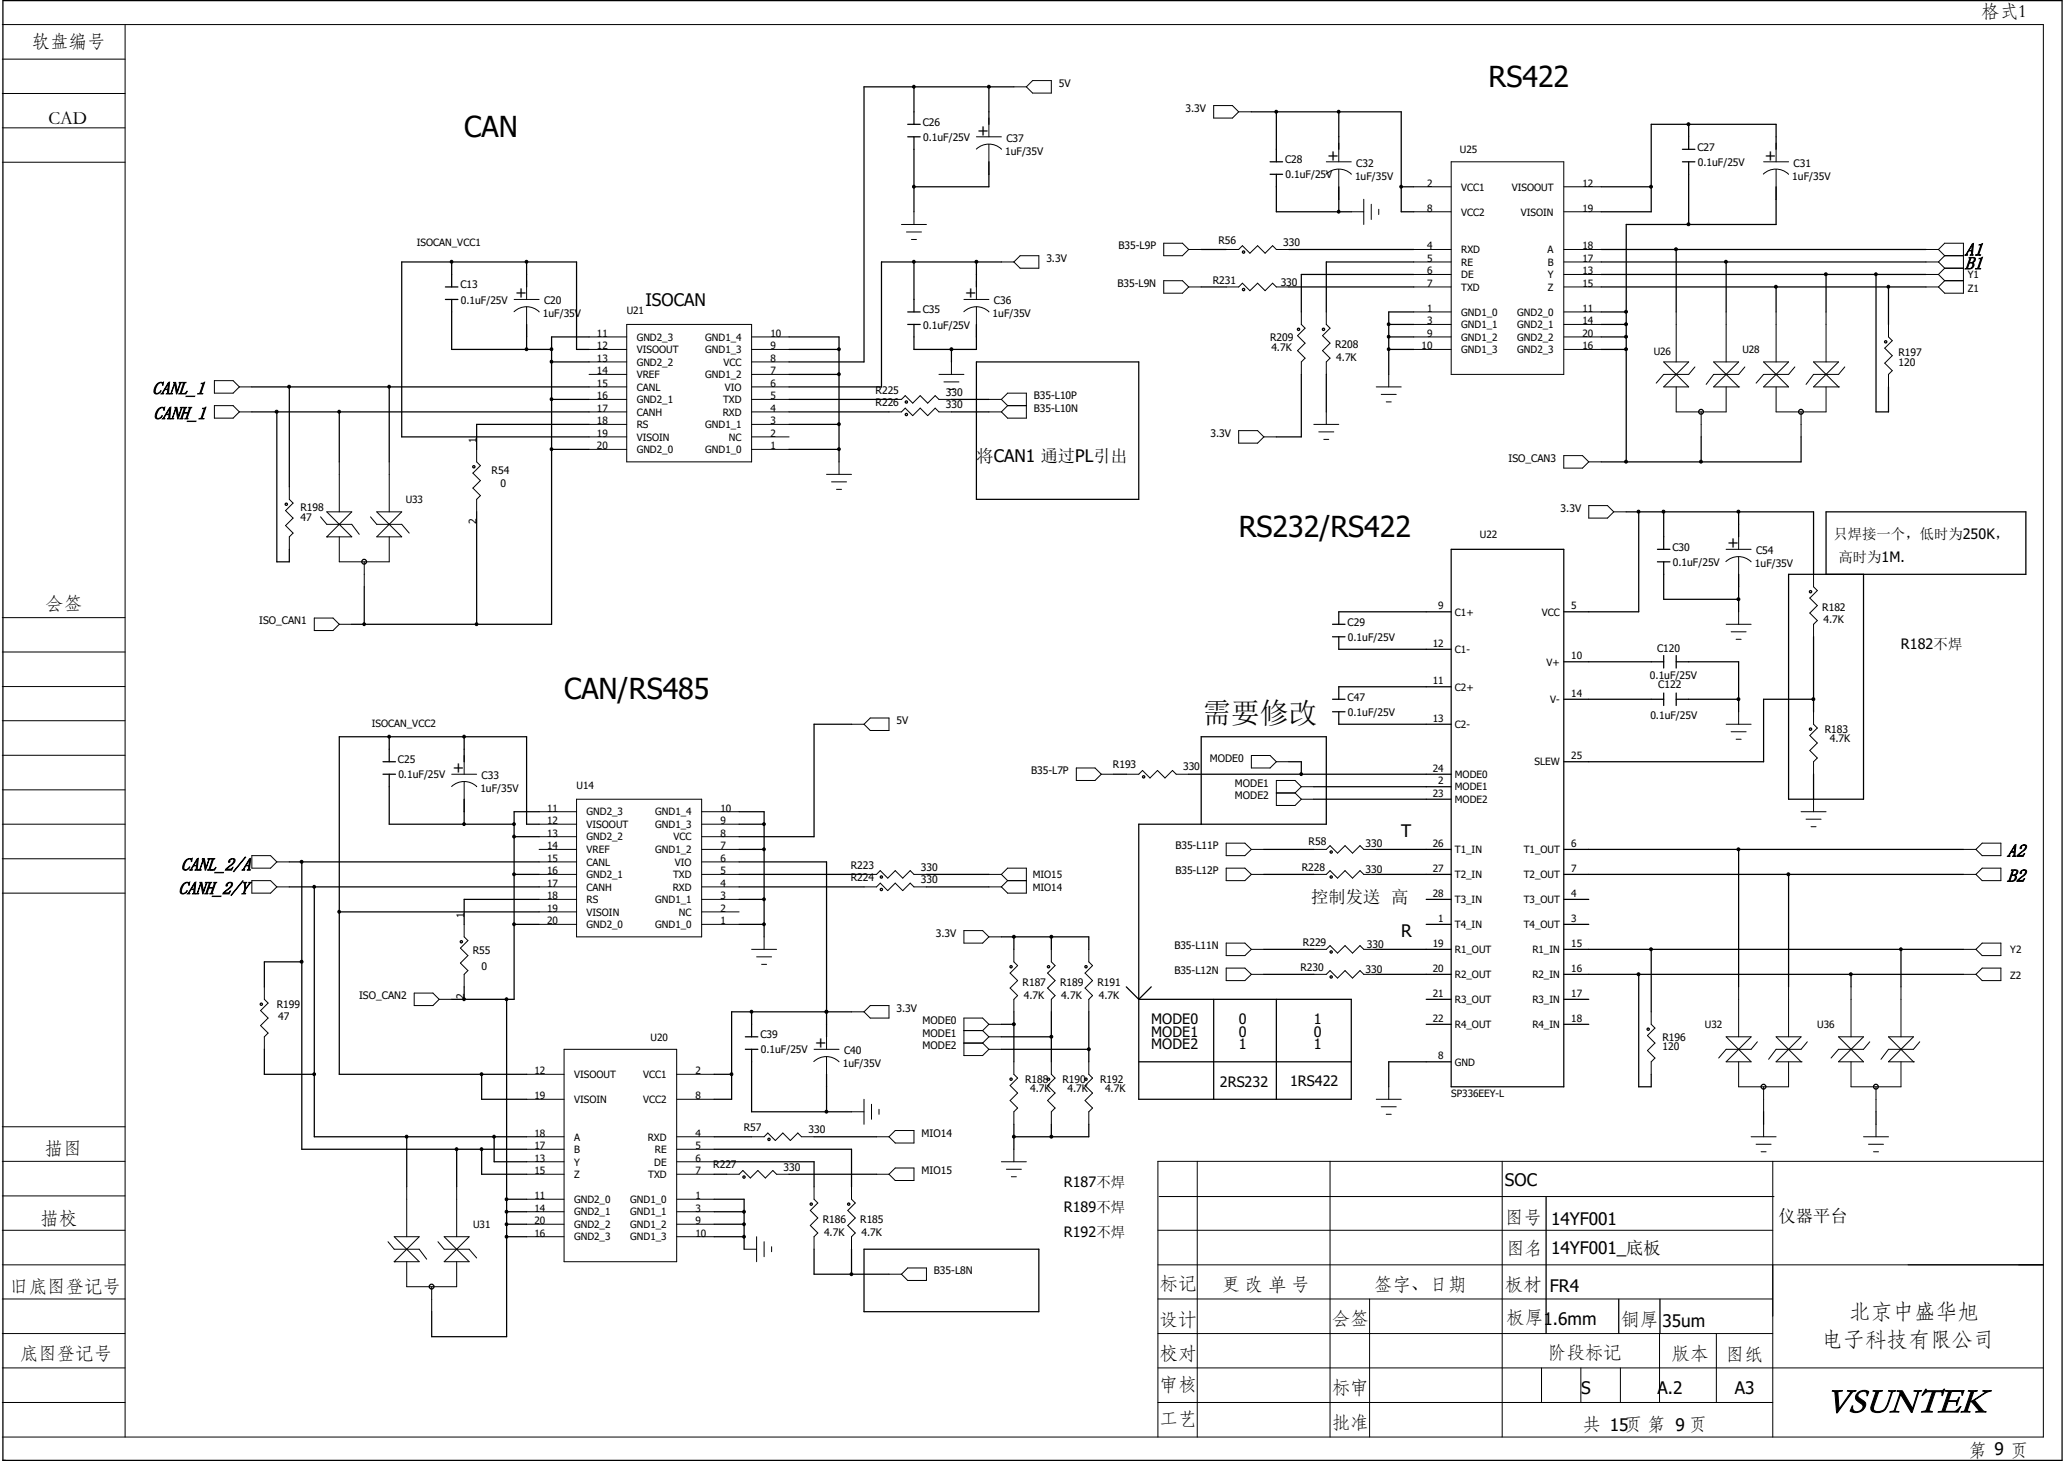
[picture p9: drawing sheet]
<svg xmlns="http://www.w3.org/2000/svg" width="420mm" height="297mm" viewBox="0 0 420 297" stroke-linecap="round" stroke-linejoin="round" font-family="sans-serif">
<g fill="none" stroke="#000" stroke-width=".25">
<path d="M.6 .1h418.8v296.8h-418.8zM185.9 17.7v7.6M201.1 17.7h.1M201.1 17.7v7.6M206.2 17.7h-30.5v55.9h-15.2M184.6 25.3h2.6M184.6 27.8h2.6M185.9 27.8v15.3M201.1 32.9v5.1h-15.2M254.5 22.7h30.5v20.4h2.5M258.3 32.9h2.6M258.3 35.4h2.6"/>
<path d="M259.6 22.7v10.2M259.6 35.4v7.7h15.2M272.3 22.7v7.7M272.3 38v5.1M285 38h2.5M325.7 38h10.1M342.2 30.4h2.5M342.2 32.9h2.5M343.5 25.3v5.1M343.5 32.9v12.7M361.2 30.4v-5.1h-25.4v17.8h-10.1M361.2 38v7.6h-30.4v48.3"/>
<path d="M90.6 58.3h2.5M91.9 53.3v5M107.1 53.3v5M185.9 53.3v10.1M198.6 53.3v5M203.7 53.3h-24.4v25.4h-18.8M244.3 58.3h5.1M244.3 50.7h5.1M262.1 58.3h25.4M262.1 50.7h25.4M287.5 53.3h-17.8v10.1M287.5 55.8h-22.8v7.6"/>
<path d="M325.7 58.3h66M325.7 53.3h66M325.7 50.7h66M325.7 55.8h66M340.9 50.7v12.7M351.1 53.3v10.1M361.2 58.3v5.1M371.4 55.8v7.6M381.6 55.8v27.9h2.5v-5M384.1 58.3v7.7M51.2 78.7h68.6M58.8 78.7v20.3"/>
<path d="M79.2 78.7v15.2M90.6 60.9h2.5M91.9 60.9v10.1h20.3M107.1 66v5M112.2 73.6h7.6M119.8 68.5h-7.6v58.4h-40.7M119.8 71h-2.5v-17.7h-35.6v35.5h38.1M160.5 68.5h10.1v25.4M160.5 76.1h10.1M160.5 71h10.1M184.6 63.4h2.6M184.6 66h2.6"/>
<path d="M185.9 66v5h12.7v-5M193.5 71v2.6M198.6 73.6h33v27.9h-33zM264.7 76.1v12.7h-5.1M269.7 76.1v7.6M282.4 66h5.1M282.4 68.5h5.1M282.4 71h5.1M287.5 63.4h-5.1v12.7M325.7 63.4h5.1M325.7 66h5.1M325.7 68.5h5.1"/>
<path d="M325.7 71h5.1M51.2 83.7h68.6M56.3 83.7v30.5h2.5v-2.5M69 83.7v10.2M112.2 91.4h7.6M112.2 81.2h7.6M119.8 86.3h-22.9v5.1M160.5 91.4h10.1M160.5 86.3h10.1M160.5 81.2h20.3M160.5 83.7h20.3M193.5 81.2h7.6"/>
<path d="M193.5 83.7h7.6M346 88.8v5.1M366.3 88.8v5.1h-40.6M74.1 119.3v7.6M96.9 104.1v22.8M295.1 111.7h23v109.2h-23zM330.8 104.1h38.1v12.7M333.3 104.1v20.3h-15.2M337.1 111.7h2.5M337.1 114.2h2.5M338.4 104.1v7.6M338.4 114.2v7.6h15.2"/>
<path d="M353.6 104.1v5M353.6 116.8v7.6M371.4 116.8v-12.7h40.6v12.7h-48.2v45.7h15.2v-45.7M271 126.9h2.6M271 129.5h2.6M272.3 129.5v2.5h22.8M295.1 124.4h-22.8v2.5M295.1 139.6h-22.8v2.6M318.1 134.5h20.3M338.4 133.3v2.5M340.9 134.5h12.7v10.2M340.9 133.3v2.5"/>
<path d="M368.9 129.5v15.2M77.9 157.4h2.5M77.9 154.9h2.5M79.2 157.4v10.2h25.4M79.2 149.8v5.1M94.4 149.8v5.1M173.2 147.2h-7.6v22.9h-15.3M226.5 157.4h2.6M241.8 157.4h53.3M262.1 154.9h2.6v2.5M267.2 159.9h27.9M271 142.2h2.6"/>
<path d="M271 144.7h2.6M272.3 144.7v2.5h22.8M318.1 142.2h20.3M338.4 140.9v2.5M340.9 142.2h12.7M340.9 140.9v2.5M368.9 142.2h-10.2v12.7h-40.6M368.9 157.4v5.1M58.8 175.2h50.8M61.4 175.2v58.4h45.7M94.4 162.5v5.1M104.6 177.8h5"/>
<path d="M104.6 170.1h5M109.6 167.6h-2.5v-17.8h-38.1v68.6h38.1M109.6 165h-5v38.2h-12.7M150.3 167.6h5.1M150.3 172.7h5.1M150.3 177.8h25.4M150.3 175.2h17.8v35.6M150.3 165h5.1v25.5M188.4 177.8h12.7M244.3 167.6v-17.8h25.4v17.8h-38.1v55.9h43.2v-20.3h-43.2M257 172.7h10.2M257 177.8h10.2"/>
<path d="M267.2 162.5h27.9M279.9 172.7h15.2M279.9 177.8h15.2M318.1 172.7h81.2M318.1 177.8h81.2M353.6 172.7v27.9M363.8 177.8v22.8M58.8 180.3h50.8M61.4 195.5h-7.6v5.1M63.9 180.3v50.8h43.2M69 185.4h40.6M104.6 187.9h5"/>
<path d="M109.6 182.8h-15.2v5.1M150.3 182.8h5.1M150.3 187.9h5.1M150.3 180.3h25.4M188.4 180.3h12.7M203.7 190.5h17.7v2.5M206.2 190.5v2.5M213.8 190.5v2.5M257 193h10.2M257 198.1h10.2M279.9 193h15.2M279.9 198.1h15.2"/>
<path d="M290.1 182.8h5M290.1 187.9h5M318.1 182.8h5M318.1 187.9h5M318.1 193h81.2M318.1 198.1h81.2M333.3 198.1v22.8h2.5v-2.5M335.8 193v12.7M376.5 198.1v2.5M386.6 193v7.6M53.8 213.3v5.1h10.1M94.4 200.6v2.6"/>
<path d="M98 218.4v5.1h9.1M103 203.2h.1M103 203.2v68.5h-15.2v-5M145.2 218.4h3.6M151.6 210.8h2.5M151.6 213.3h2.5M152.9 205.7v5.1M152.9 213.3v12.7h20.3M168.1 205.7h.1M168.1 218.4v7.6M173.2 205.7h-24.4v17.8h-3.6M203.7 208.2h2.5"/>
<path d="M203.7 210.8h10.1M203.7 213.3h17.7M206.2 205.7v10.2M213.8 205.7v10.2M221.4 205.7v10.2M229.1 200.6l2.5 2.6M231.6 215.9h43.2M234.1 200.6l-2.5 2.6M246.8 203.2v20.3M259.6 203.2v20.3M290.1 203.2h5M290.1 208.2h5"/>
<path d="M295.1 215.9h-12.7v5M318.1 203.2h5M318.1 208.2h5M82.7 231.1v10.2M92.9 233.6v7.7M98 233.6v5.1h9.1M100.5 231.1v5.1h6.6M145.2 238.7h2.6M145.2 231.1h7.7M145.2 236.2h20.4v5.1M145.2 233.6h28v7.7M160.5 238.7h17.8"/>
<path d="M165.6 231.1h12.7M206.2 228.6v5M213.8 228.6v2.5M221.4 228.6v2.5h-15.2M358.7 226v2.6M381.6 226v2.6M103 243.8h4.1M103 246.3h4.1M103 248.9h4.1M103 251.4h4.1M145.2 243.8h6.1v10.2M145.2 246.3h6.1"/>
<path d="M145.2 248.9h6.1M145.2 251.4h6.1M165.6 254v5h15.2M173.2 254v5M175.7 254h35.6v12.7h-35.6zM314.5 243.3v27.7M329.2 264.1v6.9M337.6 264.1v6.9"/>
<circle cx="252.9" cy="51.2" r=".23"/>
<circle cx="252.9" cy="58.9" r=".23"/>
<circle cx="264.1" cy="67" r=".23"/>
<circle cx="269.2" cy="67" r=".23"/>
<circle cx="383.5" cy="69.5" r=".23"/>
<circle cx="96.4" cy="94.9" r=".23"/>
<circle cx="184.3" cy="84.3" r=".23"/>
<circle cx="184.3" cy="81.7" r=".23"/>
<circle cx="346" cy="83.7" r=".49"/>
<circle cx="366.3" cy="83.7" r=".49"/>
<circle cx="58.2" cy="102.5" r=".23"/>
<circle cx="74.1" cy="114.2" r=".49"/>
<circle cx="368.2" cy="120.3" r=".23"/>
<circle cx="232.6" cy="157.9" r=".23"/>
<circle cx="368.2" cy="148.2" r=".23"/>
<circle cx="179.3" cy="178.3" r=".23"/>
<circle cx="270.7" cy="173.2" r=".23"/>
<circle cx="270.7" cy="178.3" r=".23"/>
<circle cx="93.8" cy="191.5" r=".23"/>
<circle cx="179.3" cy="180.8" r=".23"/>
<circle cx="205.6" cy="196.5" r=".23"/>
<circle cx="213.3" cy="196.5" r=".23"/>
<circle cx="220.9" cy="196.5" r=".23"/>
<circle cx="270.7" cy="198.6" r=".23"/>
<circle cx="270.7" cy="193.5" r=".23"/>
<circle cx="53.1" cy="204.2" r=".23"/>
<circle cx="205.6" cy="219.4" r=".23"/>
<circle cx="213.3" cy="219.4" r=".23"/>
<circle cx="220.9" cy="219.4" r=".23"/>
<circle cx="335.2" cy="209.2" r=".23"/>
<circle cx="151.3" cy="239.3" r=".23"/>
<circle cx="156.4" cy="231.6" r=".23"/>
<circle cx="358.7" cy="220.9" r=".49"/>
<circle cx="381.5" cy="220.9" r=".49"/>
<circle cx="165" cy="244.8" r=".23"/>
<circle cx="172.6" cy="244.8" r=".23"/>
<circle cx="87.8" cy="261.6" r=".49"/>
</g>
<g fill="none" stroke="#000" stroke-width=".2">
<path d="M.5 12h24.9M.5 19h24.9M.5 5h415.1v287.1h-415.1M25.4 5v287.1M206.2 17.7h2.5M210 16.4h3.8v2.5h-3.8l-1.3-1.2zM.5 26h24.9M.5 33h24.9M198.6 30.3a3.6 3.6 0 0 1 5.1 .1M198.6 27.8h5.1M201.1 24v3.8M201.1 29.3v6.1"/>
<path d="M246.8 21.5h3.9l1.2 1.2-1.2 1.3h-3.9zM251.9 22.7h2.6M269.7 35.4a3.6 3.6 0 0 1 5.1 0M269.7 32.9h5.1M272.3 29.1v3.8M272.3 34.4v6.1M287.5 38h7.6M295.1 32.9h23v43.2h-23zM318.1 38h7.6M358.6 35.4a3.7 3.7 0 0 1 5.2 0M358.7 32.9h5.1M361.2 29.1v3.8"/>
<path d="M361.2 34.4v6.1M107.1 57.1v3.8M183.3 45.6h5.1M184.4 47.2h3M185.4 48.7h1M185.9 43.1v2.5M198.6 57.1v3.8M203.7 53.3h2.5M207.5 52h3.8v2.5h-3.8l-1.3-1.2zM236.7 57.1h3.8l1.3 1.2-1.3 1.3h-3.8zM236.7 49.4h3.8l1.3 1.3-1.3 1.3h-3.8zM241.8 50.7h2.5"/>
<path d="M241.8 58.3h2.5M249.4 50.7h2.5l.8-.7 1.5 1.5 1.6-1.5 1.5 1.5 1.5-1.5 .8 .7h2.5M249.4 58.3h2.5l.8-.7 1.5 1.5 1.6-1.5 1.5 1.5 1.5-1.5 .8 .7h2.5M274.8 43.1h2.6M277.4 40.5v5.1M278.9 41.5v3.1M280.4 42.5v1.1M287.5 50.7h7.6M287.5 53.3h7.6M287.5 55.8h7.6M287.5 58.3h7.6M287.5 43.1h7.6"/>
<path d="M318.1 50.7h7.6M318.1 53.3h7.6M318.1 55.8h7.6M318.1 58.3h7.6M318.1 43.1h7.6M391.7 50.7h2.6M391.7 53.3h2.6M391.7 55.8h2.6M391.7 58.3h2.6M394.3 55.8l1.2 1.3M394.3 50.7l1.2-1.3h3.8v10.2h-3.8l-1.2-1.3M394.3 53.3l1.2 1.2"/>
<path d="M394.3 50.7l1.2 1.3M395.5 52l-1.2 1.3M395.5 57.1h3.8M395.5 54.5h3.8M395.5 54.5l-1.2 1.3M395.5 57.1l-1.2 1.2M395.5 52h3.8M43.6 77.4h3.8l1.3 1.3-1.3 1.2h-3.8zM48.7 78.7h2.5M104.6 63.4a3.6 3.6 0 0 1 5 0M104.6 60.9h5M107.1 62.4v6.1"/>
<path d="M119.8 78.7h7.7M119.8 76.1h7.7M119.8 73.6h7.7M119.8 71h7.7M119.8 68.5h7.7M127.5 66h25.4v27.9h-25.4zM152.9 78.7h7.6M152.9 76.1h7.6M152.9 73.6h7.6M152.9 71h7.6M152.9 68.5h7.6M191 76.1h5"/>
<path d="M192 77.6h3M193 79.2h1M193.5 73.6v2.5M196 63.4a3.6 3.6 0 0 1 5.1 0M196 60.9h5.1M198.6 62.4v6.1M264.7 63.4v2.6l.7 .7-1.5 1.5 1.5 1.6-1.5 1.5 1.5 1.5-.7 .8v2.5M269.7 63.4v2.6l.8 .7-1.5 1.5 1.5 1.6-1.5 1.5 1.5 1.5-.8 .8v2.5M279.9 78.7h5.1M282.4 76.1v2.6M287.5 66h7.6M287.5 71h7.6"/>
<path d="M287.5 68.5h7.6M287.5 63.4h7.6M318.1 66h7.6M318.1 71h7.6M318.1 68.5h7.6M318.1 63.4h7.6M338.4 73.6h5.1l-5.1 5.1h5.1zM340.9 78.7v5h10.2v-5M340.9 63.4v10.2M344.7 74.6l-1.2 1.5h-5.1l-1.6 1.8M348.5 73.6h5.1l-5.1 5.1h5.1zM351.1 63.4v10.2"/>
<path d="M353.6 78.7h.1M354.9 74.6l-1.3 1.5h-5.1l-1.5 2M358.7 73.6h5.1l-5.1 5.1h5.1zM361.2 78.7v5h10.2v-5M361.2 63.4v10.2M365 74.6l-1.2 1.5h-5.1l-1.5 1.8M368.9 73.6h5l-5 5.1h5zM371.4 63.4v10.2M373.9 78.7h.1M375.2 74.6l-1.3 1.5h-5l-1.6 2M384.1 66v2.5l.8 .8-1.6 1.5 1.6 1.5-1.6 1.5 1.6 1.6-.8 .7v2.6M43.6 82.5h3.8l1.3 1.2-1.3 1.3h-3.8z"/>
<path d="M48.7 83.7h2.5M58.8 99v2.5l.8 .8-1.5 1.5 1.5 1.5-1.5 1.5 1.5 1.6-.8 .7v2.6M69 93.9v10.2M79.2 93.9v10.2M96.9 91.4v2.5l.8 .8-1.5 1.5 1.5 1.5-1.5 1.5 1.5 1.6-.8 .7v2.6M119.8 91.4h7.7M119.8 88.8h7.7M119.8 86.3h7.7M119.8 83.7h7.7M119.8 81.2h7.7M152.9 91.4h7.6M152.9 88.8h7.6"/>
<path d="M152.9 86.3h7.6M152.9 83.7h7.6M152.9 81.2h7.6M168.1 96.4h5.1M169.1 98h3.1M170.1 99.5h1.1M170.6 93.9v2.5M180.8 83.7h2.5l.8-.7 1.5 1.5 1.6-1.5 1.5 1.5 1.5-1.5 .8 .7h2.5M180.8 81.2h2.5l.8-.8 1.5 1.6 1.6-1.6 1.5 1.6 1.5-1.6 .8 .8h2.5M201.1 83.7h2.6M201.1 81.2h2.6M203.7 81.2l1.2-1.3h3.8v5.1h-3.8l-1.2-1.3"/>
<path d="M203.7 81.2l1.2 1.3M204.9 82.5h3.8M204.9 82.5l-1.2 1.2M251.9 87.5h3.9l1.2 1.3-1.2 1.3h-3.9zM257 88.8h2.6M267.2 86.3h5.1M268.2 87.8h3.1M269.2 89.3h1.1M269.7 83.7v2.6M280.9 80.2h3.1M281.9 81.7h1.1M318.1 92.6h3.8l1.2 1.3-1.2 1.3h-3.8z"/>
<path d="M323.1 93.9h2.6M346 83.7v5.1M366.3 83.7v5.1M65.2 105.1l1.3 1.5h5l1.6 2M66.5 109.1h.1M66.5 104.1h5l-5 5h5zM69 109.1v5.1h10.2v-5.1M74.1 114.2v5.1M75.4 105.1l1.2 1.5h5.1l1.5 1.8M76.6 104.1h5.1l-5.1 5h5.1zM323.1 102.8h3.8l1.3 1.3-1.3 1.2h-3.8zM328.2 104.1h2.6"/>
<path d="M351 114.2a3.7 3.7 0 0 1 5.2 0M351.1 111.7h5.1M353.6 107.9v3.8M353.6 113.2v6.1M368.9 116.8v2.5l.7 .8-1.5 1.5 1.5 1.5-1.5 1.5 1.5 1.6-.7 .7v2.6M.5 125.6h24.9M.5 132.5h24.9M.5 139.6h24.9M63.9 125.6h3.8l1.3 1.3-1.3 1.3h-3.8zM69 126.9h2.5M351.1 126.9h5.1M352.1 128.4h3"/>
<path d="M353.1 130h1M353.6 124.4v2.5M.5 146.5h24.9M.5 153.5h24.9M91.9 159.9a3.6 3.6 0 0 1 5 0M91.9 157.4h5M94.4 153.6v3.8M94.4 158.9v6.1M173.2 147.2h2.5M175.7 147.2l1.3-1.2h3.8v2.5h-3.8zM218.9 156.1h3.8l1.3 1.3-1.3 1.3h-3.8zM224 157.4h2.5"/>
<path d="M229.1 157.4h2.5l.8-.8 1.5 1.6 1.5-1.6 1.5 1.6 1.6-1.6 .7 .8h2.6M254.5 153.6h3.8l1.3 1.3-1.3 1.2h-3.8zM259.6 154.9h2.5M264.7 159.9l-1.3 1.3M264.7 159.9l-1.3-1.2h-3.8v5h3.8l1.3-1.2M264.7 159.9h2.5M351.1 147.2h5.1M352.1 148.8h3M353.1 150.3h1M353.6 144.7v2.5M368.9 144.7v2.5l.7 .8-1.5 1.5 1.5 1.5-1.5 1.6 1.5 1.5-.7 .8v2.5M.5 167.6h24.9"/>
<path d="M.5 160.6h24.9M.5 174.6h24.9M51.2 179h3.8l1.3 1.3-1.3 1.3h-3.8zM51.2 173.9h3.8l1.3 1.3-1.3 1.3h-3.8zM56.3 175.2h2.5M109.6 167.6h7.7M109.6 177.8h7.7M109.6 175.2h7.7M109.6 172.7h7.7M109.6 170.1h7.7M109.6 165h7.7M117.3 162.5h25.4v28h-25.4z"/>
<path d="M142.7 167.6h7.6M142.7 177.8h7.6M142.7 175.2h7.6M142.7 172.7h7.6M142.7 170.1h7.6M142.7 165h7.6M175.7 177.8h2.6l.7-.8 1.6 1.5 1.5-1.5 1.5 1.5 1.5-1.5 .8 .8h2.5M201.1 177.8h2.6M203.7 177.8l1.2-1.3h3.8v5.1h-3.8l-1.2-1.3M203.7 177.8l1.2 1.2M204.9 179h3.8M204.9 179l-1.2 1.3"/>
<path d="M249.4 176.5h3.8l1.3 1.3-1.3 1.2h-3.8zM249.4 171.4h3.8l1.3 1.3-1.3 1.2h-3.8zM254.5 177.8h2.5M254.5 172.7h2.5M259.6 161.2h3.8M263.4 161.2l1.3 1.3M264.7 162.5h2.5M267.2 177.8h2.5l.8-.8 1.5 1.5 1.6-1.5 1.5 1.5 1.5-1.5 .8 .8h2.5M267.2 172.7h2.5l.8-.8 1.5 1.5 1.6-1.5 1.5 1.5 1.5-1.5 .8 .8h2.5M366.3 165h5.1M367.3 166.5h3.1M368.3 168.1h1.1"/>
<path d="M368.9 162.5v2.5M399.3 177.8h2.6M399.3 172.7h2.6M401.9 172.7l1.2-1.3h3.9v2.5h-3.9zM403.1 176.5h3.9v2.5h-3.9l-1.2-1.2zM.5 181.6h24.9M56.3 180.3h2.5M94.4 187.9v2.6l.8 .7-1.6 1.5 1.6 1.6-1.6 1.5 1.6 1.5-.8 .8v2.5M109.6 187.9h7.7M109.6 185.4h7.7M109.6 182.8h7.7M109.6 180.3h7.7"/>
<path d="M142.7 187.9h7.6M142.7 185.4h7.6M142.7 182.8h7.6M142.7 180.3h7.6M152.9 193h5M153.9 194.5h3M154.9 196h1M155.4 190.5v2.5M175.7 180.3h2.6l.7-.8 1.6 1.6 1.5-1.6 1.5 1.6 1.5-1.6 .8 .8h2.5M196 189.2h3.9l1.2 1.3-1.2 1.2h-3.9zM201.1 190.5h2.6M201.1 180.3h2.6"/>
<path d="M206.2 193v2.5l.8 .8-1.6 1.5 1.6 1.5-1.6 1.6 1.6 1.5-.8 .8v2.5M213.8 193v2.5l.8 .8-1.5 1.5 1.5 1.5-1.5 1.6 1.5 1.5-.8 .8v2.5M221.4 193v2.5l.8 .8-1.5 1.5 1.5 1.5-1.5 1.6 1.5 1.5-.8 .8v2.5M249.4 191.7h3.8l1.3 1.3-1.3 1.3h-3.8zM249.4 196.8h3.8l1.3 1.3-1.3 1.2h-3.8zM254.5 193h2.5M254.5 198.1h2.5M267.2 193h2.5l.8-.8 1.5 1.6 1.6-1.6 1.5 1.6 1.5-1.6 .8 .8h2.5M267.2 198.1h2.5l.8-.8 1.5 1.5 1.6-1.5 1.5 1.5 1.5-1.5 .8 .8h2.5M399.3 193h2.6M399.3 198.1h2.6M401.9 198.1l1.2-1.3h3.9v2.5h-3.9z"/>
<path d="M401.9 193l1.2-1.3h3.9v2.6h-3.9zM53.8 200.6v2.6l.7 .7-1.5 1.5 1.5 1.6-1.5 1.5 1.5 1.5-.7 .8v2.5M84.2 201.9h3.9l1.2 1.3-1.2 1.2h-3.9zM89.3 203.2h2.6M107.1 218.4h7.6M114.7 213.3h22.9v43.2h-22.9zM137.6 218.4h7.6M165.5 215.8a3.7 3.7 0 0 1 5.1 .1M165.6 213.3h5M168.1 209.5v3.8M168.1 214.8v6.1M173.2 205.7h2.5"/>
<path d="M175.7 205.7l1.3-1.3h3.8v2.6h-3.8zM196 209.5h3.9M196 212h3.9M199.9 212l1.2 1.3M199.9 209.5l1.2 1.3M201.1 213.3h2.6M201.1 210.8h2.6M201.1 208.2l-1.2 1.3M201.1 210.8l-1.2 1.2M201.1 208.2l-1.2-1.2h-3.9v7.6h3.9l1.2-1.3M201.1 208.2h2.6M206.2 215.9v2.5l.8 .8-1.6 1.5 1.6 1.5-1.6 1.5 1.6 1.6-.8 .7v2.6"/>
<path d="M213.8 215.9v2.5l.8 .8-1.5 1.5 1.5 1.5-1.5 1.5 1.5 1.6-.8 .7v2.6M221.4 215.9v2.5l.8 .8-1.5 1.5 1.5 1.5-1.5 1.5 1.5 1.6-.8 .7v2.6M335.8 205.7v2.5l.8 .8-1.5 1.5 1.5 1.5-1.5 1.6 1.5 1.5-.8 .8v2.5M351.1 210.8h5.1l-5.1 5.1h5.1zM353.6 215.9v5h10.2v-5M353.6 200.6v10.2M357.4 211.8l-1.2 1.5h-5.1l-1.6 1.8M361.2 210.8h5.1l-5.1 5.1h5.1zM363.8 200.6v10.2M366.3 215.9h.1M367.6 211.8l-1.3 1.5h-5.1l-1.5 2M373.9 210.8h5.1l-2.5 2.5z"/>
<path d="M376.5 213.3l2.5 2.6h-5.1zM376.5 215.9v5h10.1v-5M376.5 200.6v10.2M380.3 211.8l-1.3 1.5h-5.1l-1.5 1.8M384.1 210.8h5.1l-5.1 5.1h5.1zM386.6 200.6v10.2M389.2 215.9h.1M390.4 211.8l-1.2 1.5h-5.1l-1.5 2M.5 229.1h24.9M.5 236.1h24.9M107.1 231.1h7.6M107.1 233.6h7.6"/>
<path d="M107.1 236.2h7.6M107.1 238.7h7.6M107.1 223.5h7.6M137.6 231.1h7.6M137.6 233.6h7.6M137.6 236.2h7.6M137.6 238.7h7.6M137.6 223.5h7.6M147.8 238.7h2.5l.8-.7 1.5 1.5 1.5-1.5 1.6 1.5 1.5-1.5 .7 .7h2.6M152.9 231.1h2.5l.8-.8 1.5 1.6 1.5-1.6 1.5 1.6 1.6-1.6 .7 .8h2.6M173.2 226h2.5M175.7 223.5v5.1"/>
<path d="M177.2 224.5v3M178.3 231.1h2.5M178.3 238.7h2.5M178.8 225.5v1M180.8 238.7l1.3-1.3h3.8v2.6h-3.8zM182.1 229.8h3.8v2.6h-3.8l-1.3-1.3zM203.7 236.2h5M204.7 237.7h3M205.7 239.2h1M206.2 233.6v2.6M243.5 236.1v56M270.5 236.1v56"/>
<path d="M279.9 223.5h5.1M280.9 225h3.1M281.9 226.5h1.1M282.4 220.9v2.6M305.5 236.1v56M356.2 231.1h5M357.2 232.6h3M358.2 234.1h1M358.7 220.9v5.1M358.7 228.6v2.5M360.6 236.1v56M379 231.1h5.1"/>
<path d="M380 232.6h3.1M381 234.1h1.1M381.6 220.9v5.1M381.6 228.6v2.5M415.6 236.1h-180.1v56M.5 257.1h24.9M.5 243.1h24.9M.5 250.1h24.9M78.9 252.4l1.3 1.6h5.1l1.5 2M80.2 256.5h.1M80.2 251.4h5.1l-5.1 5.1h5.1zM82.7 241.3v10.1"/>
<path d="M82.7 256.5v5.1h10.2v-5.1M89.1 252.4l1.2 1.6h5.1l1.5 1.7M90.3 251.4h5.1l-5.1 5.1h5.1zM92.9 241.3v10.1M107.1 243.8h7.6M107.1 246.3h7.6M107.1 248.9h7.6M107.1 251.4h7.6M137.6 243.8h7.6M137.6 246.3h7.6M137.6 248.9h7.6M137.6 251.4h7.6"/>
<path d="M151.3 254h2.6M153.9 251.4v5.1M155.4 252.4v3.1M156.9 253.4v1.1M165.6 241.3v2.5l.7 .8-1.5 1.5 1.5 1.5-1.5 1.5 1.5 1.6-.7 .7v2.6M173.2 241.3v2.5l.7 .8-1.5 1.5 1.5 1.5-1.5 1.5 1.5 1.6-.7 .7v2.6M180.8 259h2.5M184.6 257.8h3.8v2.5h-3.8l-1.3-1.3zM235.5 257.1h180.1M235.5 250.1h125.1M235.8 243.2h125M.5 264.1h24.9"/>
<path d="M.5 271.1h24.9M.5 278.1h24.9M87.8 261.6v5.1M235.5 264.1h125.1M235.5 271.1h125.1M235.5 278.1h180.1M278.6 264.1v28M313.5 278.1v7M321.5 278.1v7M329.6 278.1v7M337.5 271.1v14M349.1 271.1v14"/>
<path d="M.5 285.1h24.9M235.5 285.1h125.1"/>
</g>
<g fill="#000" stroke="#000" stroke-width=".2">
<circle cx="185.9" cy="17.6" r=".29"/>
<circle cx="201.1" cy="17.6" r=".3"/>
<circle cx="185.9" cy="38" r=".29"/>
<circle cx="259.6" cy="22.7" r=".29"/>
<circle cx="272.3" cy="22.7" r=".29"/>
<circle cx="285" cy="38" r=".29"/>
<circle cx="335.8" cy="38" r=".3"/>
<circle cx="343.4" cy="25.3" r=".3"/>
<circle cx="91.8" cy="53.2" r=".29"/>
<circle cx="107.1" cy="53.2" r=".29"/>
<circle cx="185.9" cy="53.2" r=".29"/>
<circle cx="198.6" cy="53.2" r=".3"/>
<circle cx="272.3" cy="43" r=".29"/>
<circle cx="340.9" cy="50.7" r=".3"/>
<circle cx="343.4" cy="45.6" r=".3"/>
<circle cx="351" cy="53.2" r=".3"/>
<circle cx="361.2" cy="58.3" r=".3"/>
<circle cx="371.3" cy="55.8" r=".3"/>
<circle cx="381.5" cy="55.8" r=".29"/>
<circle cx="384.1" cy="58.3" r=".29"/>
<circle cx="58.8" cy="78.6" r=".3"/>
<circle cx="79.1" cy="78.6" r=".29"/>
<circle cx="107.1" cy="71" r=".29"/>
<circle cx="112.2" cy="73.5" r=".29"/>
<circle cx="112.2" cy="71" r=".29"/>
<circle cx="170.6" cy="71" r=".29"/>
<circle cx="170.6" cy="76.1" r=".29"/>
<circle cx="193.5" cy="71" r=".3"/>
<circle cx="282.4" cy="68.5" r=".29"/>
<circle cx="282.4" cy="71" r=".29"/>
<circle cx="282.4" cy="65.9" r=".29"/>
<circle cx="330.7" cy="71" r=".3"/>
<circle cx="330.7" cy="63.4" r=".3"/>
<circle cx="330.7" cy="68.5" r=".3"/>
<circle cx="330.7" cy="65.9" r=".3"/>
<circle cx="56.3" cy="83.7" r=".3"/>
<circle cx="69" cy="83.7" r=".29"/>
<circle cx="112.2" cy="91.3" r=".29"/>
<circle cx="112.2" cy="81.2" r=".29"/>
<circle cx="170.6" cy="91.3" r=".29"/>
<circle cx="170.6" cy="86.2" r=".29"/>
<circle cx="330.7" cy="93.9" r=".3"/>
<circle cx="345.9" cy="93.9" r=".3"/>
<circle cx="333.2" cy="104" r=".3"/>
<circle cx="338.3" cy="104" r=".3"/>
<circle cx="353.6" cy="104" r=".3"/>
<circle cx="74.1" cy="126.9" r=".29"/>
<circle cx="96.9" cy="126.9" r=".29"/>
<circle cx="353.6" cy="121.8" r=".3"/>
<circle cx="79.1" cy="149.8" r=".29"/>
<circle cx="94.4" cy="149.8" r=".29"/>
<circle cx="264.6" cy="157.4" r=".29"/>
<circle cx="353.6" cy="142.1" r=".3"/>
<circle cx="368.8" cy="142.1" r=".3"/>
<circle cx="61.3" cy="175.2" r=".3"/>
<circle cx="94.4" cy="167.5" r=".29"/>
<circle cx="104.5" cy="170.1" r=".29"/>
<circle cx="104.5" cy="177.7" r=".29"/>
<circle cx="104.5" cy="167.5" r=".29"/>
<circle cx="155.4" cy="172.7" r=".29"/>
<circle cx="155.4" cy="167.5" r=".29"/>
<circle cx="353.6" cy="172.7" r=".3"/>
<circle cx="363.7" cy="177.7" r=".3"/>
<circle cx="61.3" cy="195.5" r=".3"/>
<circle cx="63.9" cy="180.3" r=".29"/>
<circle cx="69" cy="185.4" r=".29"/>
<circle cx="104.5" cy="187.9" r=".29"/>
<circle cx="155.4" cy="182.8" r=".29"/>
<circle cx="155.4" cy="187.9" r=".29"/>
<circle cx="206.2" cy="190.4" r=".3"/>
<circle cx="213.8" cy="190.4" r=".3"/>
<circle cx="333.2" cy="198.1" r=".3"/>
<circle cx="335.8" cy="193" r=".3"/>
<circle cx="376.4" cy="198.1" r=".3"/>
<circle cx="386.6" cy="193" r=".29"/>
<circle cx="63.9" cy="218.4" r=".29"/>
<circle cx="94.4" cy="203.1" r=".29"/>
<circle cx="97.9" cy="218.4" r=".29"/>
<circle cx="103" cy="203.1" r=".29"/>
<circle cx="148.8" cy="218.4" r=".29"/>
<circle cx="152.8" cy="205.7" r=".29"/>
<circle cx="168.1" cy="205.7" r=".29"/>
<circle cx="206.2" cy="208.2" r=".3"/>
<circle cx="213.8" cy="210.8" r=".3"/>
<circle cx="221.4" cy="213.3" r=".3"/>
<circle cx="82.7" cy="231.1" r=".29"/>
<circle cx="92.8" cy="233.6" r=".29"/>
<circle cx="97.9" cy="233.6" r=".29"/>
<circle cx="100.5" cy="231.1" r=".29"/>
<circle cx="168.1" cy="226" r=".29"/>
<circle cx="206.2" cy="231.1" r=".3"/>
<circle cx="213.8" cy="231.1" r=".3"/>
<circle cx="103" cy="246.3" r=".29"/>
<circle cx="103" cy="251.4" r=".29"/>
<circle cx="103" cy="243.8" r=".29"/>
<circle cx="103" cy="248.9" r=".29"/>
<circle cx="151.3" cy="246.3" r=".29"/>
<circle cx="151.3" cy="251.4" r=".29"/>
<circle cx="151.3" cy="248.9" r=".29"/>
<circle cx="173.2" cy="259" r=".29"/>
</g>
<text font-size="7.3" x="371.2" y="287.1">VSUNTEK</text>
<g font-size="5.9">
<text x="302.8" y="17.7">RS422</text>
<text x="94.4" y="27.8">CAN</text>
<text x="251.9" y="109.1">RS232/RS422</text>
<text x="114.7" y="142.2">CAN/RS485</text>
</g>
<text font-size="5.8" x="244.6" y="147">需要修改</text>
<g font-size="4.4">
<text x="376.1" y="267.9">北京中盛华旭</text>
<text x="370.5" y="273.6">电子科技有限公司</text>
</g>
<g font-size="3.8">
<text x="402.9" y="3.5">格式1</text>
<text x="6.4" y="9.6">软盘编号</text>
<text x="9.9" y="25.2">CAD</text>
<text x="9.2" y="123.7">会签</text>
<text x="9.1" y="234.7">描图</text>
<text x="8.2" y="248.8">描校</text>
<text x="306.1" y="248.6">图号</text>
<text x="306.3" y="255">图名</text>
<text x="2" y="262.7">旧底图登记号</text>
<text x="235.8" y="262">标记</text>
<text x="248.5" y="262.2">更 改 单 号</text>
<text x="279.4" y="262.2">签字、日期</text>
<text x="306.1" y="262.3">板材</text>
<text x="235.8" y="269.5">设计</text>
<text x="270.8" y="269.2">会签</text>
<text x="306.3" y="268.9">板厚1.6mm</text>
<text x="329.7" y="269.5">铜厚</text>
<text x="314.8" y="276">阶段标记</text>
<text x="4" y="276.3">底图登记号</text>
<text x="235.8" y="276.3">校对</text>
<text x="340" y="276.3">版本</text>
<text x="350.9" y="276.5">图纸</text>
<text x="235.8" y="282.6">审核</text>
<text x="270.8" y="283.3">标审</text>
<text x="235.8" y="289.4">工艺</text>
<text x="270.8" y="290.4">批准</text>
<text x="321.9" y="290.8">共 15页 第 9 页</text>
<text x="400.3" y="296">第 9 页</text>
</g>
<g font-size="3.7">
<text x="399.6" y="51.9">A1</text>
<text x="399.6" y="54.7">B1</text>
<text x="30.9" y="80.1">CANL_1</text>
<text x="31.2" y="85.2">CANH_1</text>
<text x="36.7" y="177">CANL_2/A</text>
<text x="408.2" y="179.2">B2</text>
<text x="408.2" y="174.2">A2</text>
<text x="36.2" y="181.8">CANH_2/Y</text>
</g>
<g font-size="3.5">
<text x="131.3" y="62.1">ISOCAN</text>
<text x="198.6" y="93.9">将CAN1 通过PL引出</text>
<text x="285" y="170.1">T</text>
<text x="266.7" y="183.6">控制发送 高</text>
<text x="285" y="190.5">R</text>
<text x="306.1" y="241">SOC</text>
<text x="315.5" y="249.1">14YF001</text>
<text x="361.7" y="248.4">仪器平台</text>
<text x="315.5" y="255">14YF001_底板</text>
<text x="315.2" y="262.6">FR4</text>
<text x="338.1" y="269.7">35um</text>
<text x="321.6" y="283.4">S</text>
<text x="337.1" y="283.4">A.2</text>
<text x="352.8" y="283.4">A3</text>
</g>
<g font-size="3.2">
<text x="198.8" y="27.6">+</text>
<text x="270" y="32.6">+</text>
<text x="358.9" y="32.6">+</text>
<text x="104.8" y="60.6">+</text>
<text x="196.3" y="60.6">+</text>
<text x="351.3" y="111.4">+</text>
<text x="92.1" y="157.1">+</text>
<text x="165.8" y="213.1">+</text>
</g>
<g font-size="2.9">
<text x="372.9" y="109.6">只焊接一个，低时为250K，</text>
<text x="373.9" y="114.2">高时为1M.</text>
<text x="386.6" y="132">R182不焊</text>
<text x="234.1" y="208.2">MODE0</text>
<text x="251.9" y="208.2">0</text>
<text x="267.2" y="208.2">1</text>
<text x="234.1" y="210.8">MODE1</text>
<text x="234.1" y="213.3">MODE2</text>
<text x="251.9" y="210.8">0</text>
<text x="251.9" y="213.3">1</text>
<text x="267.2" y="210.8">0</text>
<text x="267.2" y="213.3">1</text>
<text x="248.1" y="220.9">2RS232</text>
<text x="262.4" y="220.7">1RS422</text>
<text x="216.4" y="241.3">R187不焊</text>
<text x="216.4" y="251.4">R192不焊</text>
<text x="216.4" y="246.3">R189不焊</text>
</g>
<g font-size="2.1">
<text x="215.3" y="17.7">5V</text>
<text x="241.1" y="22.7">3.3V</text>
<text x="187.7" y="25.5">C26</text>
<text x="187.7" y="28.7">0.1uF/25V</text>
<text x="204.7" y="28.8">C37</text>
<text x="204.4" y="31.5">1uF/35V</text>
<text x="261.4" y="33.1">C28</text>
<text x="275.8" y="33.9">C32</text>
<text x="345.2" y="30.6">C27</text>
<text x="345.3" y="33.7">0.1uF/25V</text>
<text x="364.8" y="33.9">C31</text>
<text x="261.5" y="36.3">0.1uF/25V</text>
<text x="275.6" y="36.5">1uF/35V</text>
<text x="364.5" y="36.5">1uF/35V</text>
<text x="212.8" y="53.3">3.3V</text>
<text x="227.5" y="50.7">B35-L9P</text>
<text x="247.8" y="49.5">R56</text>
<text x="261" y="50">330</text>
<text x="93.6" y="58.6">C13</text>
<text x="227.3" y="58.3">B35-L9N</text>
<text x="246.7" y="57.7">R231</text>
<text x="260.5" y="58.1">330</text>
<text x="93.7" y="61.7">0.1uF/25V</text>
<text x="110.4" y="64.5">1uF/35V</text>
<text x="110.7" y="61.9">C20</text>
<text x="187.7" y="63.7">C35</text>
<text x="201.9" y="64.5">1uF/35V</text>
<text x="202.1" y="61.9">C36</text>
<text x="187.7" y="66.8">0.1uF/25V</text>
<text x="258.3" y="69.3">R209</text>
<text x="258.6" y="71.4">4.7K</text>
<text x="271.5" y="70.8">R208</text>
<text x="271.8" y="73.4">4.7K</text>
<text x="386.1" y="72.3">R197</text>
<text x="386.1" y="74.4">120</text>
<text x="178.1" y="80">R225</text>
<text x="178.1" y="82.6">R226</text>
<text x="192.4" y="80.4">330</text>
<text x="192.4" y="83">330</text>
<text x="210.3" y="81.2">B35-L10P</text>
<text x="210.3" y="83.7">B35-L10N</text>
<text x="246.2" y="88.8">3.3V</text>
<text x="96.9" y="90.1" transform="rotate(-90 96.9 90.1)">1</text>
<text x="306.8" y="93.9">ISO_CAN3</text>
<text x="100" y="96.4">R54</text>
<text x="101.8" y="99.1">0</text>
<text x="61.1" y="103.8">R198</text>
<text x="61.1" y="105.9">47</text>
<text x="96.9" y="106.5" transform="rotate(-90 96.9 106.5)">2</text>
<text x="317.4" y="104.1">3.3V</text>
<text x="340.1" y="111.9">C30</text>
<text x="357.2" y="112.7">C54</text>
<text x="340.2" y="115.1">0.1uF/25V</text>
<text x="356.9" y="115.3">1uF/35V</text>
<text x="370.6" y="124.1">R182</text>
<text x="52.7" y="126.9">ISO_CAN1</text>
<text x="274.1" y="127.2">C29</text>
<text x="274.2" y="130.3">0.1uF/25V</text>
<text x="370.9" y="126.7">4.7K</text>
<text x="337" y="132.6">C120</text>
<text x="274.1" y="142.4">C47</text>
<text x="335.6" y="138.1">0.1uF/25V</text>
<text x="337.3" y="140">C122</text>
<text x="182.3" y="147.2">5V</text>
<text x="274.2" y="145.5">0.1uF/25V</text>
<text x="335.7" y="146.2">0.1uF/25V</text>
<text x="371.1" y="149">R183</text>
<text x="80.9" y="155.1">C25</text>
<text x="246" y="154.9">MODE0</text>
<text x="372.2" y="150.9">4.7K</text>
<text x="81" y="158.2">0.1uF/25V</text>
<text x="97.7" y="161">1uF/35V</text>
<text x="98" y="158.4">C33</text>
<text x="209.7" y="157.4">B35-L7P</text>
<text x="226.4" y="156.2">R193</text>
<text x="240.6" y="156.6">330</text>
<text x="251.2" y="159.9">MODE1</text>
<text x="251.2" y="162.5">MODE2</text>
<text x="239.1" y="172.7">B35-L11P</text>
<text x="266.1" y="171.7">R58</text>
<text x="277.7" y="172.2">330</text>
<text x="173" y="176.6">R223</text>
<text x="173" y="179.1">R224</text>
<text x="187.3" y="177">330</text>
<text x="187.3" y="179.5">330</text>
<text x="239.1" y="177.8">B35-L12P</text>
<text x="264.8" y="177.1">R228</text>
<text x="277.7" y="177.5">330</text>
<text x="94.4" y="186.6" transform="rotate(-90 94.4 186.6)">1</text>
<text x="190.3" y="190.5">3.3V</text>
<text x="96.2" y="194">R55</text>
<text x="98" y="197.1">0</text>
<text x="238.8" y="193">B35-L11N</text>
<text x="264.5" y="197.4">R230</text>
<text x="265" y="192.3">R229</text>
<text x="277.7" y="197.8">330</text>
<text x="278" y="192.7">330</text>
<text x="73" y="203.2">ISO_CAN2</text>
<text x="94.4" y="203" transform="rotate(-90 94.4 203)">2</text>
<text x="208" y="200.4">R187</text>
<text x="208.2" y="203">4.7K</text>
<text x="215.6" y="200.4">R189</text>
<text x="215.9" y="203">4.7K</text>
<text x="223.2" y="200.4">R191</text>
<text x="223.5" y="203">4.7K</text>
<text x="238.8" y="198.1">B35-L12N</text>
<text x="56.3" y="204.9">R199</text>
<text x="56.6" y="207.3">47</text>
<text x="182.3" y="205.7">3.3V</text>
<text x="187.6" y="208.2">MODE0</text>
<text x="154.6" y="211">C39</text>
<text x="154.7" y="214.2">0.1uF/25V</text>
<text x="171.7" y="214.3">C40</text>
<text x="187.6" y="210.8">MODE1</text>
<text x="187.6" y="213.3">MODE2</text>
<text x="338.1" y="211.5">R196</text>
<text x="338.1" y="213.4">120</text>
<text x="171.4" y="217">1uF/35V</text>
<text x="208.5" y="220.2">R188</text>
<text x="216.1" y="220.2">R190</text>
<text x="223.7" y="220.2">R192</text>
<text x="209.5" y="222">4.7K</text>
<text x="217.1" y="222">4.7K</text>
<text x="224.7" y="222">4.7K</text>
<text x="151.3" y="229.9">R57</text>
<text x="164.4" y="230.3">330</text>
<text x="187.4" y="231.1">MIO14</text>
<text x="145.1" y="237.5">R227</text>
<text x="159.3" y="238">330</text>
<text x="187.4" y="238.7">MIO15</text>
<text x="167.3" y="248.6">R186</text>
<text x="167.6" y="251.2">4.7K</text>
<text x="175" y="248.6">R185</text>
<text x="175.2" y="251.2">4.7K</text>
<text x="189.9" y="259">B35-L8N</text>
</g>
<g font-size="2">
<text x="296.9" y="31.1">U25</text>
<text x="290.2" y="38">2</text>
<text x="297.2" y="38.7">VCC1</text>
<text x="307.5" y="38.7">VISOOUT</text>
<text x="321.9" y="38">12</text>
<text x="290.2" y="43.1">8</text>
<text x="297.2" y="43.8">VCC2</text>
<text x="309.3" y="43.8">VISOIN</text>
<text x="321.9" y="43.1">19</text>
<text x="84.8" y="50">ISOCAN_VCC1</text>
<text x="290.2" y="50.7">4</text>
<text x="290.2" y="53.3">5</text>
<text x="297.2" y="51.5">RXD</text>
<text x="314.7" y="51.5">A</text>
<text x="321.9" y="53.3">17</text>
<text x="321.9" y="50.7">18</text>
<text x="290.2" y="55.8">6</text>
<text x="290.2" y="58.3">7</text>
<text x="297.2" y="54">RE</text>
<text x="297.2" y="56.6">DE</text>
<text x="297.2" y="59.1">TXD</text>
<text x="314.8" y="56.6">Y</text>
<text x="314.8" y="54">B</text>
<text x="314.8" y="59.1">Z</text>
<text x="321.9" y="55.8">13</text>
<text x="321.9" y="58.3">15</text>
<text x="400.2" y="56.6">Y1</text>
<text x="400.2" y="59.4">Z1</text>
<text x="127.5" y="63.9">U21</text>
<text x="290.2" y="63.4">1</text>
<text x="290.2" y="66">3</text>
<text x="297.2" y="64.2">GND1_0</text>
<text x="308.6" y="64.2">GND2_0</text>
<text x="321.9" y="63.4">11</text>
<text x="321.9" y="66">14</text>
<text x="121.4" y="68.5">11</text>
<text x="121.4" y="71">12</text>
<text x="129.5" y="69.3">GND2_3</text>
<text x="129.5" y="71.8">VISOOUT</text>
<text x="143.4" y="71.8">GND1_3</text>
<text x="143.4" y="69.3">GND1_4</text>
<text x="156.7" y="71">9</text>
<text x="156.7" y="68.5">10</text>
<text x="289.1" y="71">10</text>
<text x="290.2" y="68.5">9</text>
<text x="297.2" y="66.7">GND1_1</text>
<text x="297.2" y="69.3">GND1_2</text>
<text x="297.2" y="71.8">GND1_3</text>
<text x="308.6" y="66.7">GND2_1</text>
<text x="308.6" y="71.8">GND2_3</text>
<text x="308.6" y="69.3">GND2_2</text>
<text x="321.9" y="71">16</text>
<text x="321.9" y="68.5">20</text>
<text x="354.4" y="71.8">U28</text>
<text x="121.4" y="73.6">13</text>
<text x="121.4" y="76.1">14</text>
<text x="129.5" y="74.3">GND2_2</text>
<text x="129.5" y="76.9">VREF</text>
<text x="143.4" y="76.9">GND1_2</text>
<text x="147.2" y="74.3">VCC</text>
<text x="156.7" y="76.1">7</text>
<text x="156.7" y="73.6">8</text>
<text x="336.3" y="72.1">U26</text>
<text x="121.4" y="78.7">15</text>
<text x="121.4" y="81.2">16</text>
<text x="121.4" y="83.7">17</text>
<text x="129.5" y="79.4">CANL</text>
<text x="129.5" y="82">GND2_1</text>
<text x="147.1" y="82">TXD</text>
<text x="147.4" y="79.4">VIO</text>
<text x="156.7" y="83.7">4</text>
<text x="156.7" y="81.2">5</text>
<text x="156.7" y="78.7">6</text>
<text x="121.4" y="86.3">18</text>
<text x="121.4" y="88.8">19</text>
<text x="129.5" y="84.5">CANH</text>
<text x="129.5" y="87">RS</text>
<text x="129.5" y="89.6">VISOIN</text>
<text x="143.4" y="87">GND1_1</text>
<text x="147" y="84.5">RXD</text>
<text x="148.3" y="89.6">NC</text>
<text x="156.7" y="88.8">2</text>
<text x="156.7" y="86.3">3</text>
<text x="121.4" y="91.4">20</text>
<text x="129.5" y="92.1">GND2_0</text>
<text x="143.4" y="92.1">GND1_0</text>
<text x="156.7" y="91.4">1</text>
<text x="82.5" y="102.3">U33</text>
<text x="301" y="109.4">U22</text>
<text x="292.5" y="123.9">9</text>
<text x="295.9" y="125.1">C1+</text>
<text x="313.6" y="125.1">VCC</text>
<text x="319.6" y="123.9">5</text>
<text x="291.4" y="131.5">12</text>
<text x="295.9" y="132.8">C1-</text>
<text x="314.5" y="135.3">V+</text>
<text x="319.6" y="134">10</text>
<text x="291.4" y="139.1">11</text>
<text x="295.9" y="140.4">C2+</text>
<text x="315.3" y="142.9">V-</text>
<text x="319.6" y="141.6">14</text>
<text x="75.6" y="147.7">ISOCAN_VCC2</text>
<text x="291.4" y="146.7">13</text>
<text x="295.9" y="148">C2-</text>
<text x="312.1" y="155.6">SLEW</text>
<text x="319.6" y="154.3">25</text>
<text x="117.3" y="160.4">U14</text>
<text x="291.4" y="156.9">24</text>
<text x="291.4" y="162">23</text>
<text x="292.5" y="159.4">2</text>
<text x="295.9" y="158.2">MODE0</text>
<text x="295.9" y="160.7">MODE1</text>
<text x="111.3" y="165">11</text>
<text x="111.3" y="167.6">12</text>
<text x="119.3" y="165.8">GND2_3</text>
<text x="133.3" y="165.8">GND1_4</text>
<text x="146.5" y="167.6">9</text>
<text x="146.5" y="165">10</text>
<text x="295.9" y="163.2">MODE2</text>
<text x="111.3" y="170.1">13</text>
<text x="111.3" y="172.7">14</text>
<text x="119.3" y="168.3">VISOOUT</text>
<text x="119.3" y="170.9">GND2_2</text>
<text x="119.3" y="173.4">VREF</text>
<text x="133.3" y="173.4">GND1_2</text>
<text x="133.3" y="168.3">GND1_3</text>
<text x="137" y="170.9">VCC</text>
<text x="146.5" y="172.7">7</text>
<text x="146.5" y="170.1">8</text>
<text x="291.4" y="172.2">26</text>
<text x="295.9" y="173.4">T1_IN</text>
<text x="309.9" y="173.4">T1_OUT</text>
<text x="319.6" y="172.2">6</text>
<text x="111.3" y="175.2">15</text>
<text x="111.3" y="177.8">16</text>
<text x="119.3" y="176">CANL</text>
<text x="119.3" y="178.5">GND2_1</text>
<text x="136.9" y="178.5">TXD</text>
<text x="137.2" y="176">VIO</text>
<text x="146.5" y="177.8">5</text>
<text x="146.5" y="175.2">6</text>
<text x="210.1" y="178.5">MIO15</text>
<text x="291.4" y="177.2">27</text>
<text x="295.9" y="178.5">T2_IN</text>
<text x="309.9" y="178.5">T2_OUT</text>
<text x="319.6" y="177.2">7</text>
<text x="111.3" y="180.3">17</text>
<text x="111.3" y="182.8">18</text>
<text x="111.3" y="185.4">19</text>
<text x="119.3" y="181.1">CANH</text>
<text x="119.3" y="183.6">RS</text>
<text x="133.3" y="183.6">GND1_1</text>
<text x="136.8" y="181.1">RXD</text>
<text x="146.5" y="185.4">2</text>
<text x="146.5" y="182.8">3</text>
<text x="146.5" y="180.3">4</text>
<text x="210.1" y="181.1">MIO14</text>
<text x="291.4" y="182.3">28</text>
<text x="295.9" y="183.6">T3_IN</text>
<text x="309.9" y="183.6">T3_OUT</text>
<text x="319.6" y="182.3">4</text>
<text x="111.3" y="187.9">20</text>
<text x="119.3" y="186.1">VISOIN</text>
<text x="119.3" y="188.7">GND2_0</text>
<text x="133.3" y="188.7">GND1_0</text>
<text x="138.1" y="186.1">NC</text>
<text x="146.5" y="187.9">1</text>
<text x="292.5" y="187.4">1</text>
<text x="295.9" y="188.7">T4_IN</text>
<text x="309.9" y="188.7">T4_OUT</text>
<text x="319.6" y="187.4">3</text>
<text x="291.4" y="192.5">19</text>
<text x="291.4" y="197.6">20</text>
<text x="295.9" y="193.8">R1_OUT</text>
<text x="311.7" y="193.8">R1_IN</text>
<text x="319.6" y="192.5">15</text>
<text x="319.6" y="197.6">16</text>
<text x="408.9" y="193.8">Y2</text>
<text x="291.4" y="202.6">21</text>
<text x="295.9" y="198.8">R2_OUT</text>
<text x="295.9" y="203.9">R3_OUT</text>
<text x="311.7" y="198.8">R2_IN</text>
<text x="311.7" y="203.9">R3_IN</text>
<text x="319.6" y="202.6">17</text>
<text x="408.9" y="199.1">Z2</text>
<text x="291.4" y="207.7">22</text>
<text x="295.9" y="209">R4_OUT</text>
<text x="311.7" y="209">R4_IN</text>
<text x="319.6" y="207.7">18</text>
<text x="346.8" y="209">U32</text>
<text x="369.6" y="209">U36</text>
<text x="132.3" y="211.5">U20</text>
<text x="292.5" y="215.3">8</text>
<text x="108.7" y="218.4">12</text>
<text x="116.8" y="219.2">VISOOUT</text>
<text x="130.8" y="219.2">VCC1</text>
<text x="141.4" y="218.4">2</text>
<text x="295.9" y="216.6">GND</text>
<text x="108.7" y="223.5">19</text>
<text x="116.8" y="224.2">VISOIN</text>
<text x="130.8" y="224.2">VCC2</text>
<text x="141.4" y="223.5">8</text>
<text x="295.1" y="223">SP336EEY-L</text>
<text x="108.7" y="233.6">17</text>
<text x="108.7" y="231.1">18</text>
<text x="116.8" y="231.9">A</text>
<text x="131.7" y="231.9">RXD</text>
<text x="141.4" y="231.1">4</text>
<text x="141.4" y="233.6">5</text>
<text x="108.7" y="236.2">13</text>
<text x="108.7" y="238.7">15</text>
<text x="116.8" y="236.9">Y</text>
<text x="116.8" y="239.5">Z</text>
<text x="116.8" y="234.4">B</text>
<text x="131.8" y="239.5">TXD</text>
<text x="133.1" y="236.9">DE</text>
<text x="133.2" y="234.4">RE</text>
<text x="141.4" y="236.2">6</text>
<text x="141.4" y="238.7">7</text>
<text x="108.7" y="243.8">11</text>
<text x="116.8" y="244.6">GND2_0</text>
<text x="128.2" y="244.6">GND1_0</text>
<text x="141.4" y="243.8">1</text>
<text x="96.2" y="249.7">U31</text>
<text x="108.7" y="246.3">14</text>
<text x="108.7" y="251.4">16</text>
<text x="108.7" y="248.9">20</text>
<text x="116.8" y="247.1">GND2_1</text>
<text x="116.8" y="249.6">GND2_2</text>
<text x="128.2" y="247.1">GND1_1</text>
<text x="128.2" y="249.6">GND1_2</text>
<text x="141.4" y="246.3">3</text>
<text x="141.4" y="248.9">9</text>
<text x="141.4" y="251.4">10</text>
<text x="116.8" y="252.2">GND2_3</text>
<text x="128.2" y="252.2">GND1_3</text>
</g>
</svg>
